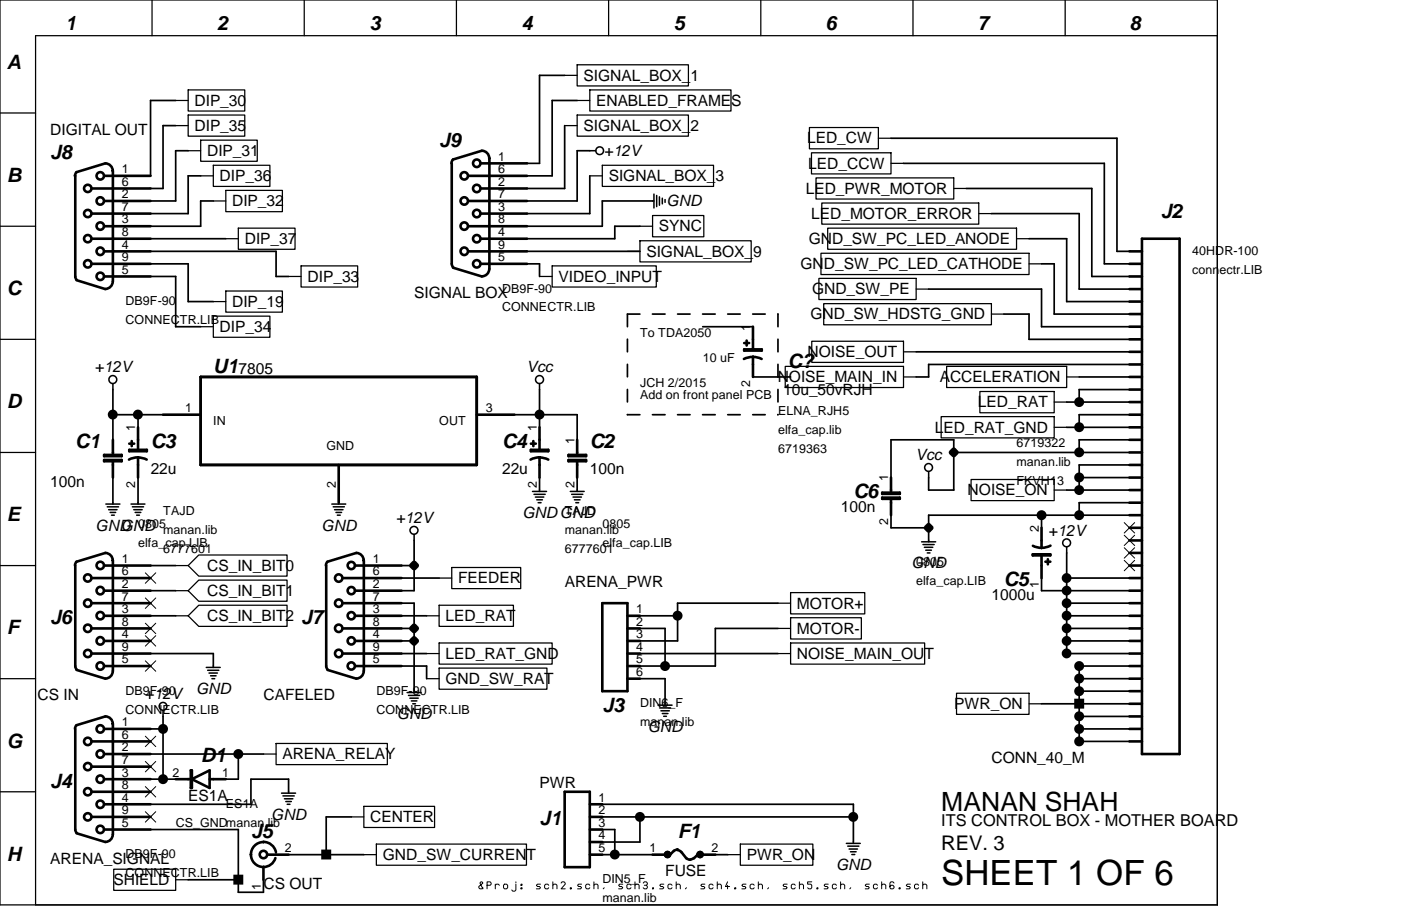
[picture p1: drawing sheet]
<svg xmlns="http://www.w3.org/2000/svg" width="432mm" height="279mm" viewBox="0 0 432 279" stroke-linecap="round" stroke-linejoin="round" font-family="sans-serif">
<g fill="none" stroke="#000" stroke-width=".39">
<path d="M0 0h375.2v279.1h-375.2zM46.9 0v11M93.8 0v11M140.7 0v11M177.9 20h34.3v6.5h-34.3zM187.6 0v11M234.5 0v11M281.4 0v11M328.3 0v11M375.2 11h-364.2v268.1M0 34.8h11M54.1 31h3.9"/>
<path d="M54.1 38.7h3.9M58 27.7h17.4v6.5h-17.4zM58 35.5h17.4v6.5h-17.4zM174 38.7h3.9M174 23.2h3.9M177.9 35.5h34.3v6.5h-34.3zM177.9 31h3.9M181.8 27.7h43.5v6.5h-43.5zM249.5 39.3h21.2v6.6h-21.2zM58 46.5h3.8M61.8 43.2h17.5v6.5h-17.5zM61.8 54.2h3.9"/>
<path d="M65.7 51h17.5v6.5h-17.5zM69.6 58.7h17.4v6.6h-17.4zM181.8 54.2h3.8M185.6 51h34.3v6.5h-34.3zM250.1 47.1h24.5v6.5h-24.5zM251.5 54.9h42.5v6.5h-42.5zM270.7 42.6h3.9M274.6 50.4h3.9M294 58.1h3.8M0 69.8h11M65.7 62h3.9M69.6 73.6h3.8"/>
<path d="M73.4 70.4h17.5v6.5h-17.5zM193.4 77.5h3.8M197.2 74.3h34.3v6.5h-34.3zM197.2 69.8h3.9M201.1 66.5h15.8v6.5h-15.8zM253 78.1h64.2v6.6h-64.2zM253.3 62.6h48.4v6.5h-48.4zM255.1 70.4h58.2v6.5h-58.2zM301.7 65.9h3.9M313.3 73.6h3.9M65.7 97.5h17.5v6.5h-17.5zM65.7 93h3.9"/>
<path d="M69.6 89.7h17.4v6.6h-17.4zM88.9 85.3h3.9M92.8 82h17.4v6.5h-17.4zM166.3 85.3h3.9M170.2 82h32.1v6.5h-32.1zM252.4 85.9h30v6.5h-30zM253.9 93.6h51.7v6.6h-51.7zM282.4 89.2h3.8M305.6 96.9h3.8M317.2 81.4h3.8M0 104.6h11M61.8 100.8h3.9"/>
<path d="M242 113h36.5v6.5h-36.5zM250.2 105.2h28.3v6.6h-28.3zM278.5 108.5h3.9M278.5 116.2h3.9M291.8 113h37v6.5h-37zM328.8 116.2h3.8M0 139.5h11M290.1 128.5h34.8v6.5h-34.8zM302 120.7h22.9v6.6h-22.9zM324.9 131.8h3.9M324.9 124h3.9M299.3 147.9h25.6v6.5h-25.6z"/>
<path d="M324.9 151.1h3.9M0 174.4h11M54.1 174.4h3.9M58 174.4l3.3-3.2h27.2v6.5h-27.2zM135.3 178.3h3.9M139.2 175h21.3v6.5h-21.3zM54.1 182.2h3.9M54.1 189.9h3.9M58 182.2l3.3-3.3h27.2v6.5h-27.2zM58 189.9l3.3-3.3h27.2v6.6h-27.2zM131.5 189.9h3.8M135.3 186.6h22.9v6.6h-22.9z"/>
<path d="M135.3 198.3h34.9v6.5h-34.9zM239.8 186h3.9M239.8 193.8h3.9M243.7 182.8h22.8v6.5h-22.8zM243.7 190.5h21.8v6.6h-21.8zM243.7 198.3h41.3v6.5h-41.3zM0 209.3h11M131.5 209.3h3.8M131.5 201.5h3.8M135.3 206h33.3v6.6h-33.3zM239.8 201.5h3.9M294.8 213.8h22.4v6.5h-22.4z"/>
<path d="M317.2 217h3.8M81.2 232.5h3.9M85.1 229.3h34.3v6.5h-34.3zM0 244.2h11M108.3 251.9h3.8M112.1 248.7h21.8v6.5h-21.8zM35.1 268.1h19v6.5h-19zM54.1 271.3h3.9M112.1 263.6h3.9M116 260.3h46.3v6.5h-46.3zM224.3 263.6h3.9M228.2 260.3h22.3v6.5h-22.3z"/>
</g>
<g fill="none" stroke="#000" stroke-width=".81">
<path d="M23.2 54.2v31.1l.5 1M28.2 58.1h18.2M32.1 54.2h14.3M34.8 52.7a2.34 2.34 0 0 0-2.3-2.3l-8.9 2.7-.5 1.1M34.8 52.7v34.1M139.2 50.4v31l.5 1.1M144.3 54.2h18.1M148.1 58.1h14.3M148.1 50.4h14.3M150.8 48.8a2.32 2.32 0 0 0-2.3-2.3l-8.9 2.7-.5 1.2M150.8 48.8v34.1M28.2 73.6h18.2"/>
<path d="M28.2 65.9h18.2M32.1 77.5h14.3M32.1 69.8h14.3M32.1 62h14.3M144.3 77.5h18.1M144.3 69.8h18.1M144.3 62h18.1M148.1 73.6h14.3M148.1 65.9h14.3M348.1 77.5h3.9M352 73.6h11.6v158.9h-11.6zM23.6 86.4l8.9 2.7a2.34 2.34 0 0 0 2.3-2.3"/>
<path d="M28.2 81.4h18.2M32.1 85.3h14.3M139.6 82.5l8.9 2.8M148.1 81.4h14.3M150.8 82.9a2.28 2.28 0 0 1-2.3 2.3M348.1 81.4h3.9M348.1 85.3h3.9M348.1 89.2h3.9M348.1 93h3.9M348.1 96.9h3.9M61.8 116.2h85.1v27.2h-85.1zM229.4 107.7h5.4v.4h-5.4z"/>
<path d="M229.4 105.8h1.5M230.1 105v1.6M232.1 110.1l-1.5 .1-1.3 .5M232.1 110.1l1.4 .1 1.2 .5M232.1 100.8v6.9M232.1 110.1v6.1M348.1 100.8h3.9M348.1 104.6h3.9M348.1 108.5h3.9M348.1 112.4h3.9M348.1 116.2h3.9M34.8 135.6v4.7"/>
<path d="M39.8 138.7h5.5v.4h-5.5zM39.8 136.8h1.6M40.6 136v1.6M42.5 131.8v6.9M50.2 127.9h11.6M146.9 127.9h11.6M163.6 138.7h5.4v.4h-5.4zM163.6 136.8h1.5M164.4 136v1.6M166.3 131.8v6.9M177.9 135.6v4.7M348.1 120.1h3.9"/>
<path d="M348.1 124h3.9M348.1 127.9h3.9M348.1 131.8h3.9M348.1 135.6h3.9M348.1 139.5h3.9M32.1 140.3h5.4v.4h-5.4zM32.1 141.9h5.4v.3h-5.4zM34.8 142.2v5.1M42.5 141.1l-1.4 .1-1.3 .5M42.5 141.1l1.4 .2 1.3 .4M42.5 141.1v6.2M104.4 143.4v11.6"/>
<path d="M166.3 141.1l-1.4 .1-1.4 .5M166.3 141.1l1.4 .2 1.3 .4M166.3 141.1v6.2M175.2 140.3h5.4v.4h-5.4zM175.2 141.9h5.4v.3h-5.4zM177.9 142.2v5.1M271.9 151.9h5.4v.4h-5.4zM271.9 153.5h5.4v.3h-5.4zM274.6 147.3v4.6M274.6 153.8v5.1M348.1 143.4h3.9M348.1 147.3h3.9"/>
<path d="M348.1 151.1h3.9M348.1 155h3.9M348.1 158.9h3.9M23.2 174.4v31l.5 1.1M28.2 178.3h18.2M32.1 174.4h14.3M34.8 172.8a2.34 2.34 0 0 0-2.3-2.3l-8.9 2.7-.5 1.2M34.8 172.8v34.2M100.5 174.4l.4-1.2 8.9-2.7a2.32 2.32 0 0 1 2.3 2.4v34.1a2.28 2.28 0 0 1-2.3 2.3l-8.9-2.7M100.5 174.4v31l.5 1.1M105.6 178.3h18.1M109.4 174.4h14.3"/>
<path d="M318.3 170.9h5.4v.4h-5.4zM318.3 168.3l1.3 .5 1.4 .2M321 162.8v6.2M321 171.3v7M322.2 173.2h1.5M323 172.5v1.5M323.8 168.3l-1.4 .5-1.4 .2M348.1 162.8h3.9M348.1 166.7h3.9M348.1 170.5h3.9M348.1 174.4h3.9M348.1 178.3h3.9"/>
<path d="M28.2 186h18.2M28.2 193.8h18.2M32.1 182.2h14.3M32.1 189.9h14.3M32.1 197.7h14.3M105.6 186h18.1M105.6 193.8h18.1M109.4 182.2h14.3M109.4 189.9h14.3M109.4 197.7h14.3M185.6 186h7.8v27.1h-7.8zM193.4 189.9h3.8"/>
<path d="M193.4 193.8h3.8M193.4 197.7h3.8M348.1 182.2h3.9M348.1 186h3.9M348.1 189.9h3.9M348.1 193.8h3.9M348.1 197.7h3.9M23.6 206.6l8.9 2.7a2.28 2.28 0 0 0 2.3-2.3M28.2 201.5h18.2M32.1 205.4h14.3M105.6 201.5h18.1M109.4 205.4h14.3"/>
<path d="M193.4 201.5h3.8M193.4 205.4h3.8M193.4 209.3h3.8M348.1 201.5h3.9M348.1 205.4h3.9M348.1 209.3h3.9M348.1 213.1h3.9M348.1 217h3.9M23.2 224.8v31l.5 1.1M28.2 228.6h18.2M28.2 236.4h18.2M32.1 232.5h14.3"/>
<path d="M32.1 224.8h14.3M34.8 223.2a2.28 2.28 0 0 0-2.3-2.3l-8.9 2.7-.5 1.2M34.8 223.2v34.1M58.8 237.6h.3v5.4h-.3zM348.1 220.9h3.9M348.1 224.8h3.9M348.1 228.6h3.9M23.6 257l8.9 2.6a2.28 2.28 0 0 0 2.3-2.3M28.2 244.2h18.2M28.2 251.9h18.2M32.1 248h14.3M32.1 255.8h14.3"/>
<path d="M32.1 240.3h14.3M54.1 240.3h5M59.1 240.3l5.5-2.7v5.4zM64.6 240.3h5M174 244.2h7.8v23.2h-7.8zM181.8 248h3.8M181.8 251.9h3.8M181.8 255.8h3.8M181.8 259.7h3.8M81.2 267.4v3.9M82.4 263.6h6.5M85 262.8a3.8 3.8 0 0 0-3.8-3.1 3.8 3.8 0 0 0-3.9 3.9 3.8 3.8 0 0 0 3.9 3.8 3.8 3.8 0 0 0 3.7-2.8"/>
<path d="M181.8 263.6h3.8M201.1 263.6h3.9M207.7 262.4l-1.2 1.2M208.8 262l-1.1 .4M208.8 262.2l.7 .1 .5 .5M210 262.8l1.5 1.9M211.6 264.7l1.1 .4M213.8 264.6l-1.1 .4M215 263.6l-1.1 1.1M216.6 263.6h3.9"/>
<circle cx="27.1" cy="58.1" r="1.13"/>
<circle cx="30.9" cy="54.2" r="1.14"/>
<circle cx="143.1" cy="54.2" r="1.14"/>
<circle cx="146.9" cy="50.3" r="1.15"/>
<circle cx="146.9" cy="58.1" r="1.14"/>
<circle cx="27.1" cy="73.6" r="1.13"/>
<circle cx="27.1" cy="65.9" r="1.13"/>
<circle cx="30.9" cy="77.5" r="1.15"/>
<circle cx="30.9" cy="69.7" r="1.14"/>
<circle cx="30.9" cy="62" r="1.14"/>
<circle cx="143.1" cy="77.5" r="1.15"/>
<circle cx="143.1" cy="69.7" r="1.14"/>
<circle cx="143.1" cy="62" r="1.14"/>
<circle cx="146.9" cy="65.8" r="1.15"/>
<circle cx="146.9" cy="73.6" r="1.14"/>
<circle cx="27" cy="81.4" r="1.14"/>
<circle cx="30.9" cy="85.2" r="1.14"/>
<circle cx="146.9" cy="81.4" r="1.14"/>
<circle cx="27.1" cy="178.2" r="1.13"/>
<circle cx="30.9" cy="174.4" r="1.14"/>
<circle cx="104.4" cy="178.3" r="1.14"/>
<circle cx="108.3" cy="174.4" r="1.12"/>
<circle cx="27" cy="186" r="1.14"/>
<circle cx="27" cy="193.8" r="1.14"/>
<circle cx="30.9" cy="197.6" r="1.16"/>
<circle cx="30.9" cy="182.1" r="1.15"/>
<circle cx="30.9" cy="189.9" r="1.14"/>
<circle cx="104.4" cy="193.8" r="1.14"/>
<circle cx="104.4" cy="186" r="1.14"/>
<circle cx="108.3" cy="182.1" r="1.12"/>
<circle cx="108.3" cy="197.6" r="1.12"/>
<circle cx="108.3" cy="189.9" r="1.12"/>
<circle cx="27.1" cy="201.5" r="1.13"/>
<circle cx="30.9" cy="205.4" r="1.14"/>
<circle cx="104.4" cy="201.5" r="1.15"/>
<circle cx="108.3" cy="205.4" r="1.12"/>
<circle cx="27" cy="228.6" r="1.14"/>
<circle cx="27.1" cy="236.4" r="1.13"/>
<circle cx="30.9" cy="232.5" r="1.14"/>
<circle cx="30.9" cy="224.8" r="1.14"/>
<circle cx="27.1" cy="251.9" r="1.13"/>
<circle cx="27.1" cy="244.2" r="1.13"/>
<circle cx="30.9" cy="240.3" r="1.14"/>
<circle cx="30.9" cy="248" r="1.14"/>
<circle cx="30.9" cy="255.8" r="1.14"/>
<circle cx="81.2" cy="263.5" r="1.14"/>
<circle cx="205.7" cy="263.5" r=".76"/>
<circle cx="215.8" cy="263.5" r=".76"/>
</g>
<g fill="none" stroke="#000" stroke-width=".47">
<path d="M181.8 46.5h1.8M201.5 59.9v4.2M201.1 62h.4M202.4 60.3v3.4M203.2 60.7v2.6M204.1 61.1v1.8M205 61.6v.8M34.8 118.3v1.8M166.3 118.3v1.8M32.6 155.4h4.4M33.1 156.3h3.4M33.5 157.2h2.6"/>
<path d="M34 158h1.6M34.4 158.9h.8M34.8 155v.4M40.4 155.4h4.3M40.8 156.3h3.4M41.2 157.2h2.6M41.7 158h1.7M42.1 158.9h.9M42.5 155v.4M102.3 155.4h4.3M102.7 156.3h3.4M103.1 157.2h2.6"/>
<path d="M103.5 158h1.8M104 158.9h.9M104.4 155v.4M164.1 151.6h4.3M164.6 152.4h3.4M165 153.3h2.6M165.4 154.1h1.8M165.9 155h.9M166.3 151.1v.5M175.8 151.6h4.2M176.2 152.4h3.4M176.6 153.3h2.6"/>
<path d="M177 154.1h1.8M177.5 155h.9M177.9 151.1v.5M286.2 145.4v1.9M127.6 164.8v1.9M284.1 167.1h4.3M284.5 167.9h3.4M284.9 168.8h2.6M285.3 169.7h1.8M285.8 170.5h.8M286.2 166.7v.4M328.8 168.7v1.8"/>
<path d="M50.2 219.1v1.8M63.6 205.8h4.3M64 206.7h3.4M64.4 207.6h2.6M64.9 208.4h1.7M65.3 209.3h.9M65.7 205.4v.4M125.5 213.6h4.3M125.9 214.5h3.4M126.3 215.3h2.6M126.8 216.2h1.7M127.2 217h.9"/>
<path d="M127.6 213.1v.5M202.8 217.5h4.3M203.3 218.3h3.4M203.7 219.2h2.6M205 217v.5M204.1 220h1.8M204.6 220.9h.8M86.8 244.6h4.3M87.2 245.4h3.5M87.7 246.3h2.6M88.1 247.2h1.7M88.5 248h.9"/>
<path d="M88.9 244.2v.4M263 259.7v.4M260.9 260.1h4.2M261.3 260.9h3.4M261.7 261.8h2.6M262.1 262.7h1.8M262.6 263.5h.8"/>
<circle cx="184.8" cy="46.5" r="1.19"/>
<circle cx="34.8" cy="117" r="1.22"/>
<circle cx="166.3" cy="117.1" r="1.23"/>
<circle cx="286.2" cy="144.2" r="1.21"/>
<circle cx="127.6" cy="163.6" r="1.22"/>
<circle cx="328.7" cy="167.4" r="1.21"/>
<circle cx="50.2" cy="217.8" r="1.2"/>
</g>
<g fill="none" stroke="#000" stroke-width=".53">
<path d="M54.1 38.7h-3.9v19.4h-3.8M54.1 31h-7.7v23.2M174 38.7v19.4h-11.6M174 23.2h-7.7v27.2h-3.9M177.9 31h-7.7v23.2h-7.8M58 46.5h-3.9v15.5h-7.7M61.8 54.2h-3.8v11.7h-11.6M181.8 54.2v11.7h-19.4M181.8 46.5h-3.9v15.5h-15.5M274.6 42.6h69.7v34.9h3.8M278.5 50.4h61.9v31h7.7M297.8 58.1h38.7v27.2h11.6"/>
<path d="M46.4 77.5h38.7v7.8h3.8M46.4 73.6h23.2M65.7 62h-3.9v7.8h-15.4M162.4 77.5h34.8M197.2 69.8h-7.7v3.8h-27.1M201.1 62h-15.5v7.8h-23.2M305.6 65.9h27v23.3h15.5M317.2 73.6h11.6v19.4h19.3M46.4 85.3h7.7v15.5h7.7M46.4 81.4h11.6v11.6h7.7M162.4 81.4h3.9v3.9M197.2 96.9h-3.8v3.9"/>
<path d="M201.1 96.9h3.9M208.8 96.9h3.9M216.5 96.9h3.9M224.3 96.9h3.8M232 96.9h3.8M239.7 96.9l.1 3.9M286.2 89.2h34.8v11.6h27.1M309.4 96.9h7.8v7.7h30.9M321 81.4h3.9v15.5h23.2M193.4 104.6v3.9M193.4 112.4v3.8M216.6 100.8h15.5"/>
<path d="M232.1 116.2h11.6M239.8 104.6v3.9M239.8 112.4v3.8M282.4 108.5h65.7M332.6 116.2h15.5M348.1 112.4h-61.9v3.8h-3.8M34.8 127.9h15.4M34.8 120.1v15.5M42.5 127.9v3.9M158.5 127.9h19.4v7.7M166.3 120.1v11.7M193.4 127.8l3.8 .1"/>
<path d="M193.4 120.1v3.9M201.1 127.9h3.9M208.8 127.9h3.9M216.5 127.9h3.9M224.3 127.9h3.8M232 127.9h3.8M239.8 127.8l-.1 .1M239.8 120.1v3.9M294 139.5h54.1M328.8 124h19.3M328.8 131.8h19.3M348.1 120.1h-15.5v3.9"/>
<path d="M348.1 127.9h-15.5v3.9M348.1 135.6h-15.5v3.9M34.8 147.3v7.7M42.5 147.3v7.7M166.3 147.3v3.8M177.9 147.3v3.8M274.6 147.3v-11.7h19.4v15.5h-7.8v-3.8M274.6 158.9v3.9h11.6M321 158.9v3.9M328.8 151.1h19.3M332.6 147.3h15.5M348.1 143.4h-15.5v7.7"/>
<path d="M348.1 155h-15.5v3.9M348.1 158.9h-61.9v7.8M46.4 174.4h7.7M123.7 178.3h11.6M123.7 174.4h3.9M127.6 166.7v15.5h-3.9M321 178.3v3.9h27.1M328.8 170.5v31h19.3M328.8 178.3h19.3M46.4 182.2h7.7M46.4 189.9h7.7M123.7 186h3.9v27.1"/>
<path d="M123.7 193.8h3.9M123.7 197.7h3.9M123.7 189.9h7.8M197.2 193.8h7.8v11.6M197.2 189.9h11.6M239.8 186h-31v11.7h-11.6M239.8 193.8h-19.3v11.6h-23.3M328.8 186h19.3M328.8 193.8h19.3M328.8 197.7h19.3M328.8 189.9h19.3M46.4 201.5h19.3v3.9"/>
<path d="M123.7 205.4h7.8v3.9M123.7 201.5h7.8M197.2 209.3h7.8v7.7M197.2 201.5h42.6M321 217h27.1M332.6 209.3h15.5M332.6 213.1h15.5M348.1 205.4h-15.5v23.2h15.5M46.4 224.8h3.8M46.4 232.5h34.8M50.2 220.9v19.4M73.4 232.5v7.8h-3.8"/>
<path d="M332.6 224.8h15.5M332.6 220.9h15.5M46.4 255.8h27v19.4h7.8v-3.9M46.4 240.3h7.7M88.9 244.2v-3.9h-11.6v7.7h-30.9M108.3 251.9h-7.8v11.7M185.6 248h77.4v11.7M185.6 255.8h3.9v7.8M185.6 251.9h77.4M197.2 251.9v7.8h-11.6M58 271.3h15.4M88.9 263.6h23.2"/>
<path d="M185.6 263.6h15.5M220.5 263.6h3.8"/>
</g>
<g fill="#000">
<path d="M293.2 139.5l.8-.8 .7 .8-.7 .8zM127.6 173.6l.8 .8-.8 .8-.8-.8zM286.2 162l.8 .8-.8 .7-.7-.7zM126.8 197.7l.8-.8 .8 .8-.8 .7zM127.6 193l.8 .8-.8 .8-.8-.8z"/>
<path d="M331.9 216.2h1.5v1.6h-1.5z" fill-rule="evenodd"/>
<path d="M72.7 270.5h1.5v1.5h-1.5z" fill-rule="evenodd"/>
<path d="M99.8 262.8h1.5v1.5h-1.5z" fill-rule="evenodd"/>
<circle cx="34.8" cy="127.9" r=".76"/>
<circle cx="42.5" cy="127.9" r=".76"/>
<circle cx="166.3" cy="127.9" r=".76"/>
<circle cx="332.6" cy="131.7" r=".76"/>
<circle cx="332.6" cy="124" r=".76"/>
<circle cx="332.6" cy="139.5" r=".76"/>
<circle cx="321" cy="158.9" r=".76"/>
<circle cx="332.6" cy="147.2" r=".76"/>
<circle cx="332.6" cy="151.1" r=".76"/>
<circle cx="332.6" cy="158.9" r=".76"/>
<circle cx="328.7" cy="178.3" r=".75"/>
<circle cx="208.8" cy="189.9" r=".76"/>
<circle cx="328.7" cy="186" r=".75"/>
<circle cx="328.7" cy="189.9" r=".75"/>
<circle cx="328.7" cy="193.8" r=".75"/>
<circle cx="328.7" cy="197.6" r=".75"/>
<circle cx="328.7" cy="182.1" r=".74"/>
<circle cx="205" cy="205.4" r=".76"/>
<circle cx="328.7" cy="201.5" r=".75"/>
<circle cx="332.6" cy="209.3" r=".76"/>
<circle cx="332.6" cy="205.4" r=".76"/>
<circle cx="332.6" cy="213.1" r=".76"/>
<circle cx="50.2" cy="224.8" r=".76"/>
<circle cx="73.4" cy="232.5" r=".76"/>
<circle cx="332.6" cy="224.8" r=".76"/>
<circle cx="332.6" cy="228.6" r=".76"/>
<circle cx="332.6" cy="220.9" r=".76"/>
<circle cx="50.2" cy="240.3" r=".76"/>
<circle cx="197.2" cy="251.9" r=".76"/>
<circle cx="263" cy="251.9" r=".76"/>
<circle cx="189.5" cy="263.5" r=".76"/>
<circle cx="205.7" cy="263.5" r=".76"/>
<circle cx="215.8" cy="263.5" r=".76"/>
</g>
<g fill="none" stroke="#000" stroke-width="1.5">
<path d="M293.2 139.5l.8-.8 .7 .8-.7 .8zM127.6 173.6l.8 .8-.8 .8-.8-.8zM286.2 162l.8 .8-.8 .7-.7-.7zM126.8 197.7l.8-.8 .8 .8-.8 .7zM127.6 193l.8 .8-.8 .8-.8-.8zM331.9 216.2h1.5v1.6h-1.5zM72.7 270.5h1.5v1.5h-1.5zM99.8 262.8h1.5v1.5h-1.5z"/>
<circle cx="34.8" cy="127.9" r=".76"/>
<circle cx="42.5" cy="127.9" r=".76"/>
<circle cx="166.3" cy="127.9" r=".76"/>
<circle cx="332.6" cy="131.7" r=".76"/>
<circle cx="332.6" cy="124" r=".76"/>
<circle cx="332.6" cy="139.5" r=".76"/>
<circle cx="321" cy="158.9" r=".76"/>
<circle cx="332.6" cy="147.2" r=".76"/>
<circle cx="332.6" cy="151.1" r=".76"/>
<circle cx="332.6" cy="158.9" r=".76"/>
<circle cx="328.7" cy="178.3" r=".75"/>
<circle cx="208.8" cy="189.9" r=".76"/>
<circle cx="328.7" cy="186" r=".75"/>
<circle cx="328.7" cy="189.9" r=".75"/>
<circle cx="328.7" cy="193.8" r=".75"/>
<circle cx="328.7" cy="197.6" r=".75"/>
<circle cx="328.7" cy="182.1" r=".74"/>
<circle cx="205" cy="205.4" r=".76"/>
<circle cx="328.7" cy="201.5" r=".75"/>
<circle cx="332.6" cy="209.3" r=".76"/>
<circle cx="332.6" cy="205.4" r=".76"/>
<circle cx="332.6" cy="213.1" r=".76"/>
<circle cx="50.2" cy="224.8" r=".76"/>
<circle cx="73.4" cy="232.5" r=".76"/>
<circle cx="332.6" cy="224.8" r=".76"/>
<circle cx="332.6" cy="228.6" r=".76"/>
<circle cx="332.6" cy="220.9" r=".76"/>
<circle cx="50.2" cy="240.3" r=".76"/>
<circle cx="197.2" cy="251.9" r=".76"/>
<circle cx="263" cy="251.9" r=".76"/>
<circle cx="189.5" cy="263.5" r=".76"/>
</g>
<g fill="none" stroke="#000" stroke-width=".31">
<path d="M44.8 176.7l3.2 3.2M48 176.7l-3.2 3.2M346.5 161.2l3.2 3.2M346.5 165.1l3.2 3.1M346.5 168.9l3.2 3.2M346.5 172.8l3.2 3.2M349.7 161.2l-3.2 3.2M349.7 165.1l-3.2 3.1M349.7 168.9l-3.2 3.2M349.7 172.8l-3.2 3.2M44.8 184.4l3.2 3.2M44.8 192.2l3.2 3.2"/>
<path d="M44.8 196l3.2 3.3M48 184.4l-3.2 3.2M48 192.2l-3.2 3.2M48 196l-3.2 3.3M44.8 203.8l3.2 3.2M48 203.8l-3.2 3.2M44.8 227l3.2 3.3M44.8 234.8l3.2 3.2M48 227l-3.2 3.3M48 234.8l-3.2 3.2M44.8 242.6l3.2 3.2M44.8 250.3l3.2 3.2"/>
<path d="M48 242.6l-3.2 3.2M48 250.3l-3.2 3.2M148.8 273.8l-.3 .3h-.6l-.3-.3v-.4l1.2-1.1-.3-.4h-.3l-.3 .4 .9 1.8M150.1 273h1l.3-.7-.3-.4h-1v2.2M152.7 273l.3-.3h.6l.3 .3M152.7 272.7v1.4M155.5 272.7h.6l.4 .3v.8l-.4 .3h-.6l-.3-.3v-.8zM159 272.7v1.7l-.3 .4h-.7l-.3-.4M159 271.9h.1M160.6 272.7h.3v.3h-.3zM160.6 273.8h.3v.3h-.3zM166.6 272.7h-.9l-.4 .3 .4 .4h.6l.3 .4-.3 .3h-1"/>
<path d="M169.1 273l-.3-.3h-.6l-.3 .3v.8l.3 .3h.6l.3-.3M170.4 273l.3-.3h.6l.4 .3v1.1M170.4 271.9v2.2M172.9 272.3l.3-.4h.7l.3 .4v.4l-1.3 1.4h1.3M175.8 273.8h.3v.3h-.3zM179.2 272.7h-.9l-.3 .3 .3 .4h.6l.3 .4-.3 .3h-.9M181.8 273l-.3-.3h-.7l-.3 .3v.8l.3 .3h.7l.3-.3M183 273l.4-.3h.6l.3 .3v1.1M183 271.9v2.2M186.2 273.8l-.3 .3M191.9 272.7h-.9l-.3 .3 .3 .4h.6l.3 .4-.3 .3h-.9M194.5 273l-.4-.3h-.6l-.3 .3v.8l.3 .3h.6l.4-.3"/>
<path d="M195.7 273l.3-.3h.7l.3 .3v1.1M195.7 271.9v2.2M198.2 272.3l.4-.4h.6l.3 .4-.3 .7M198.6 273h.6l.3 .8-.3 .3h-.6l-.4-.3M201.1 273.8h.3v.3h-.3zM204.6 272.7h-.9l-.4 .3 1.3 .8-.3 .3h-1M207.1 273l-.3-.3h-.6l-.3 .3v.8l.3 .3h.6l.3-.3M208.4 273l.3-.3h.6l.4 .3v1.1M208.4 271.9v2.2M211.6 273.8l-.4 .3M217.3 272.7h-1l-.3 .3 .3 .4h.7l.3 .4-.3 .3h-1M219.8 273l-.3-.3h-.6l-.4 .3v.8l.4 .3h.6l.3-.3"/>
<path d="M221.1 273l.3-.3h.6l.3 .3v1.1M221.1 271.9v2.2M224.2 271.9l-.6 1.5h1.3M224.2 273v1.1M226.4 273.8h.4v.3h-.4zM229.9 272.7h-.9l-.4 .3 .4 .4h.6l.3 .4-.3 .3h-1M232.5 273l-.3-.3h-.7l-.3 .3v.8l.3 .3h.7l.3-.3M233.7 273l.4-.3h.6l.3 .3v1.1M233.7 271.9v2.2M236.9 273.8l-.3 .3M242.6 272.7h-1l-.3 .3 .3 .4h.7l.3 .4-.3 .3h-1M245.1 273l-.3-.3h-.6l-.3 .3v.8l.3 .3h.6l.3-.3"/>
<path d="M246.4 273l.3-.3h.7l.2 .3v1.1M246.4 271.9v2.2M250.2 271.9h-1.3v.8h1l.3 .3v.8l-.3 .3h-.6l-.4-.3M251.8 273.8h.3v.3h-.3zM255.3 272.7h-1l-.3 .3 .3 .4h.6l.4 .4-.4 .3h-.9M257.8 273l-.3-.3h-.7l-.3 .3v.8l.3 .3h.7l.3-.3M259.1 273l.3-.3h.6l.3 .3v1.1M259.1 271.9v2.2M262.2 273.8l-.3 .3M267.9 272.7h-.9l-.3 .3 .3 .4h.6l.3 .4-.3 .3h-.9M270.5 273l-.4-.3h-.6l-.3 .3v.8l.3 .3h.6l.4-.3M271.7 273l.3-.3h.7l.3 .3v1.1"/>
<path d="M271.7 271.9v2.2M275.5 272.3l-.3-.4h-.6l-.3 .4v1.5l.3 .3h.6l.3-.3v-.4l-.3-.4h-.6l-.3 .4M277.1 273.8h.4v.3h-.4zM280.6 272.7h-.9l-.4 .3 .4 .4h.6l.3 .4-.3 .3h-1M283.1 273l-.3-.3h-.6l-.3 .3v.8l.3 .3h.6l.3-.3M284.4 273l.3-.3h.6l.4 .3v1.1M284.4 271.9v2.2"/>
</g>
<text font-size="10.7" x="290.1" y="272.9">SHEET 1 OF 6</text>
<text font-size="8.2" x="290.1" y="250.2">MANAN SHAH</text>
<text font-size="6.2" x="290.1" y="262.2">REV. 3</text>
<g font-size="6.1">
<text x="20.1" y="9.3">1</text>
<text x="66.9" y="9.3">2</text>
<text x="113.8" y="9.3">3</text>
<text x="160.7" y="9.3">4</text>
<text x="207.6" y="9.3">5</text>
<text x="254.4" y="9.3">6</text>
<text x="301.2" y="9.3">7</text>
<text x="348.1" y="9.3">8</text>
<text x="2.1" y="21.3">A</text>
<text x="135.4" y="45.2">J9</text>
<text x="15.5" y="49.1">J8</text>
<text x="2.1" y="56.1">B</text>
<text x="357.8" y="67.2">J2</text>
<text x="2.1" y="91">C</text>
<text x="242.8" y="113.6">C?</text>
<text x="65.7" y="115">U1</text>
<text x="2.1" y="125.9">D</text>
<text x="23.2" y="138.2">C1</text>
<text x="46.4" y="138.2">C3</text>
<text x="154.7" y="138.2">C4</text>
<text x="181.8" y="138.2">C2</text>
<text x="263" y="153.7">C6</text>
<text x="2.1" y="160.8">E</text>
<text x="309.4" y="180.8">C5</text>
<text x="2.1" y="195.7">F</text>
<text x="15.5" y="192.5">J6</text>
<text x="92.8" y="192.5">J7</text>
<text x="185.7" y="219.6">J3</text>
<text x="2.1" y="230.5">G</text>
<text x="61.9" y="235.1">D1</text>
<text x="15.5" y="242.9">J4</text>
<text x="166.3" y="254.5">J1</text>
<text x="77.4" y="258.4">J5</text>
<text x="208.9" y="258.4">F1</text>
<text x="2.1" y="265.4">H</text>
</g>
<text font-size="5" x="290.1" y="254.7">ITS CONTROL BOX - MOTHER BOARD</text>
<g font-size="4.8">
<text x="179.9" y="24.8">SIGNAL_BOX_1</text>
<text x="59.9" y="32.6">DIP_30</text>
<text x="183.7" y="32.6">ENABLED_FRAMES</text>
<text x="15.5" y="41.6">DIGITAL OUT</text>
<text x="59.9" y="40.4">DIP_35</text>
<text x="179.9" y="40.4">SIGNAL_BOX_2</text>
<text x="248.8" y="44.2">LED_CW</text>
<text x="63.8" y="48.1">DIP_31</text>
<text x="186.1" y="48.1">+12V</text>
<text x="249.1" y="52">LED_CCW</text>
<text x="67.7" y="55.9">DIP_36</text>
<text x="187.6" y="55.9">SIGNAL_BOX_3</text>
<text x="248.3" y="59.8">LED_PWR_MOTOR</text>
<text x="71.5" y="63.6">DIP_32</text>
<text x="205.4" y="63.6">GND</text>
<text x="203.1" y="71.4">SYNC</text>
<text x="250" y="67.5">LED_MOTOR_ERROR</text>
<text x="75.4" y="75.3">DIP_37</text>
<text x="249.3" y="75.3">GND_SW_PC_LED_ANODE</text>
<text x="199.2" y="79.1">SIGNAL_BOX_9</text>
<text x="246.7" y="83">GND_SW_PC_LED_CATHODE</text>
<text x="94.8" y="86.9">DIP_33</text>
<text x="172.1" y="86.9">VIDEO_INPUT</text>
<text x="71.5" y="94.6">DIP_19</text>
<text x="127.6" y="91.9">SIGNAL BOX</text>
<text x="250.3" y="90.8">GND_SW_PE</text>
<text x="249.8" y="98.5">GND_SW_HDSTG_GND</text>
<text x="67.7" y="102.4">DIP_34</text>
<text x="248.9" y="110.1">NOISE_OUT</text>
<text x="29.1" y="114.8">+12V</text>
<text x="73.5" y="115.2">7805</text>
<text x="162.3" y="114.8">Vcc</text>
<text x="239.7" y="117.9">NOISE_MAIN_IN</text>
<text x="289.6" y="117.9">ACCELERATION</text>
<text x="241.3" y="121.9">10u_50vRJH</text>
<text x="301.4" y="125.6">LED_RAT</text>
<text x="288.1" y="133.4">LED_RAT_GND</text>
<text x="282.2" y="141.9">Vcc</text>
<text x="46.4" y="146.2">22u</text>
<text x="154.7" y="146.2">22u</text>
<text x="181.8" y="146.2">100n</text>
<text x="15.5" y="150.1">100n</text>
<text x="298.2" y="152.8">NOISE_ON</text>
<text x="122" y="161.3">+12V</text>
<text x="161" y="159.8">GNDGND</text>
<text x="259.2" y="157.9">100n</text>
<text x="29.5" y="163.7">GND</text>
<text x="37.2" y="163.7">GND</text>
<text x="99.1" y="163.7">GND</text>
<text x="323.1" y="165.2">+12V</text>
<text x="63.8" y="176">CS_IN_BIT0</text>
<text x="141.2" y="179.9">FEEDER</text>
<text x="280.9" y="175.3">GND</text>
<text x="63.8" y="183.8">CS_IN_BIT1</text>
<text x="174.1" y="181.1">ARENA_PWR</text>
<text x="305.6" y="185">1000u</text>
<text x="63.8" y="191.5">CS_IN_BIT2</text>
<text x="137.3" y="191.5">LED_RAT</text>
<text x="245.6" y="187.7">MOTOR+</text>
<text x="245.6" y="195.4">MOTOR-</text>
<text x="137.3" y="203.2">LED_RAT_GND</text>
<text x="245.6" y="203.2">NOISE_MAIN_OUT</text>
<text x="11.6" y="216">CS IN</text>
<text x="44.6" y="215.6">+12V</text>
<text x="60.4" y="214">GND</text>
<text x="81.2" y="216">CAFELED</text>
<text x="137.3" y="210.9">GND_SW_RAT</text>
<text x="122.3" y="221.8">GND</text>
<text x="294.1" y="218.7">PWR_ON</text>
<text x="199.6" y="225.7">GND</text>
<text x="87" y="234.2">ARENA_RELAY</text>
<text x="305.6" y="235.4">CONN_40_M</text>
<text x="166.3" y="243.1">PWR</text>
<text x="58" y="247">ES1A</text>
<text x="83.6" y="252.8">GND</text>
<text x="114.1" y="253.5">CENTER</text>
<text x="15.5" y="266.4">ARENA_SIGNAL</text>
<text x="118" y="265.2">GND_SW_CURRENT</text>
<text x="230.2" y="265.2">PWR_ON</text>
<text x="257.7" y="268.3">GND</text>
<text x="35" y="272.9">SHIELD</text>
<text x="81.2" y="274.2">CS OUT</text>
<text x="205" y="270.3">FUSE</text>
</g>
<g font-size="3.8">
<text x="37.5" y="53.4">1</text>
<text x="153.5" y="53.4">6</text>
<text x="153.5" y="49.5">1</text>
<text x="37.5" y="57.3">6</text>
<text x="153.5" y="57.3">2</text>
<text x="37.5" y="65">7</text>
<text x="37.5" y="61.2">2</text>
<text x="153.5" y="65">3</text>
<text x="153.5" y="61.2">7</text>
<text x="37.5" y="68.9">3</text>
<text x="153.5" y="68.9">8</text>
<text x="37.5" y="76.7">4</text>
<text x="37.5" y="72.8">8</text>
<text x="153.5" y="76.7">9</text>
<text x="153.5" y="72.8">4</text>
<text x="37.5" y="80.6">9</text>
<text x="153.5" y="80.6">5</text>
<text x="367.5" y="78.6">40HDR-100</text>
<text x="37.5" y="84.4">5</text>
<text x="367.5" y="84.4">connectr.LIB</text>
<text x="38.7" y="94.1">DB9F-90</text>
<text x="154.7" y="90.3">DB9F-90</text>
<text x="38.7" y="99.9">CONNECTR.LIB</text>
<text x="154.7" y="96.1">CONNECTR.LIB</text>
<text x="231.2" y="101.9" transform="rotate(-90 231.2 101.9)">1</text>
<text x="197.3" y="103.8">To TDA2050</text>
<text x="216.6" y="111.5">10 uF</text>
<text x="197.3" y="119.3">JCH 2/2015</text>
<text x="231.2" y="119.4" transform="rotate(-90 231.2 119.4)">2</text>
<text x="197.3" y="123.2">Add on front panel PCB</text>
<text x="57" y="127">1</text>
<text x="65.7" y="130.9">IN</text>
<text x="135.4" y="130.9">OUT</text>
<text x="149.7" y="127">3</text>
<text x="239.8" y="127.9">ELNA_RJH5</text>
<text x="41.7" y="133" transform="rotate(-90 41.7 133)">1</text>
<text x="165.4" y="133" transform="rotate(-90 165.4 133)">1</text>
<text x="177" y="136.8" transform="rotate(-90 177 136.8)">1</text>
<text x="239.8" y="133.7">elfa_cap.lib</text>
<text x="313.3" y="137.8">6719322</text>
<text x="100.6" y="138.7">GND</text>
<text x="239.8" y="139.6">6719363</text>
<text x="313.3" y="143.6">manan.lib</text>
<text x="273.7" y="148.5" transform="rotate(-90 273.7 148.5)">1</text>
<text x="313.3" y="149.4">FKVH13</text>
<text x="41.7" y="150.4" transform="rotate(-90 41.7 150.4)">2</text>
<text x="103.5" y="150.6" transform="rotate(-90 103.5 150.6)">2</text>
<text x="165.4" y="150.4" transform="rotate(-90 165.4 150.4)">2</text>
<text x="177" y="150.4" transform="rotate(-90 177 150.4)">2</text>
<text x="50.3" y="159">TAJD</text>
<text x="174.1" y="159">TAJD</text>
<text x="42.5" y="162.8">0805</text>
<text x="50.3" y="164.8">manan.lib</text>
<text x="174.1" y="164.8">manan.lib</text>
<text x="185.7" y="162.8">0805</text>
<text x="273.7" y="162.1" transform="rotate(-90 273.7 162.1)">2</text>
<text x="320.2" y="164" transform="rotate(-90 320.2 164)">2</text>
<text x="37.5" y="173.6">1</text>
<text x="42.5" y="168.6">elfa_cap.LIB</text>
<text x="50.3" y="170.6">6777601</text>
<text x="114.9" y="173.6">1</text>
<text x="174.1" y="170.6">6777601</text>
<text x="185.7" y="168.6">elfa_cap.LIB</text>
<text x="37.5" y="177.5">6</text>
<text x="114.9" y="177.5">6</text>
<text x="282.4" y="174.5">0805</text>
<text x="37.5" y="185.2">7</text>
<text x="37.5" y="181.3">2</text>
<text x="114.9" y="185.2">7</text>
<text x="114.9" y="181.3">2</text>
<text x="282.4" y="180.3">elfa_cap.LIB</text>
<text x="320.2" y="181.4" transform="rotate(-90 320.2 181.4)">1</text>
<text x="37.5" y="189.1">3</text>
<text x="114.9" y="189.1">3</text>
<text x="196.1" y="189.1">1</text>
<text x="37.5" y="196.8">4</text>
<text x="37.5" y="193">8</text>
<text x="114.9" y="196.8">4</text>
<text x="114.9" y="193">8</text>
<text x="196.1" y="193">2</text>
<text x="196.1" y="196.8">3</text>
<text x="37.5" y="200.7">9</text>
<text x="114.9" y="200.7">9</text>
<text x="196.1" y="200.7">4</text>
<text x="37.5" y="204.6">5</text>
<text x="114.9" y="204.6">5</text>
<text x="196.1" y="204.6">5</text>
<text x="196.1" y="208.4">6</text>
<text x="38.7" y="214.2">DB9F-90</text>
<text x="116" y="214.2">DB9F-90</text>
<text x="38.7" y="220.1">CONNECTR.LIB</text>
<text x="116" y="220.1">CONNECTR.LIB</text>
<text x="197.3" y="218.1">DIN6_F</text>
<text x="37.5" y="227.8">6</text>
<text x="37.5" y="224">1</text>
<text x="197.3" y="224">manan.lib</text>
<text x="37.5" y="231.7">2</text>
<text x="37.5" y="239.5">3</text>
<text x="37.5" y="235.6">7</text>
<text x="53.2" y="239.5">2</text>
<text x="68.5" y="239.5">1</text>
<text x="37.5" y="243.3">8</text>
<text x="37.5" y="251.1">9</text>
<text x="37.5" y="247.2">4</text>
<text x="69.6" y="249.2">ES1A</text>
<text x="184.5" y="247.2">1</text>
<text x="184.5" y="251.1">2</text>
<text x="37.5" y="255">5</text>
<text x="54.1" y="255">CS_GNDmanan.lib</text>
<text x="184.5" y="255">3</text>
<text x="87.8" y="262.7">2</text>
<text x="184.5" y="258.8">4</text>
<text x="184.5" y="262.7">5</text>
<text x="200.2" y="262.7">1</text>
<text x="219.3" y="262.7">2</text>
<text x="38.7" y="264.7">DB9F-90</text>
<text x="38.7" y="270.5">CONNECTR.LIB</text>
<text x="80.3" y="274.4" transform="rotate(-90 80.3 274.4)">1</text>
<text x="185.7" y="272.4">DIN5_F</text>
<text x="185.7" y="278.2">manan.lib</text>
</g>
</svg>
